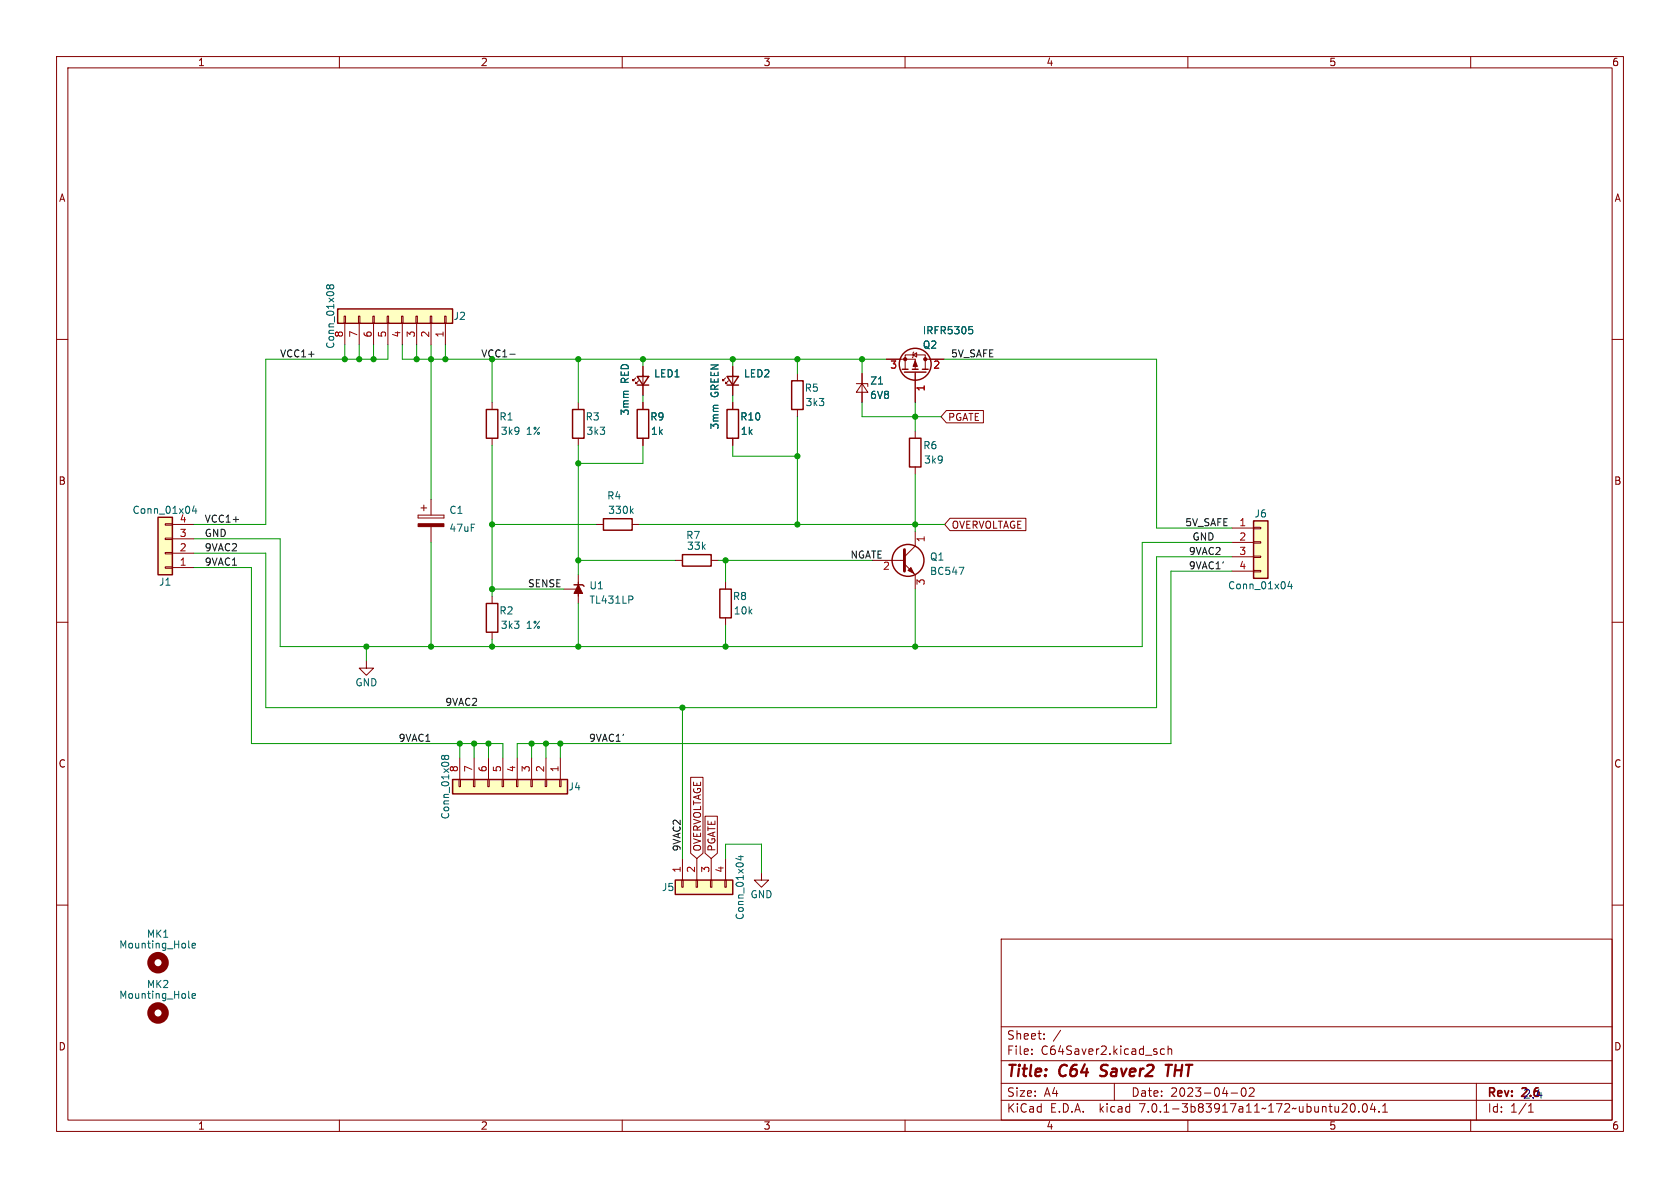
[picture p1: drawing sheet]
<svg xmlns="http://www.w3.org/2000/svg" width="297mm" height="210mm" viewBox="0 0 297 210" stroke-linecap="round" stroke-linejoin="round" font-family="sans-serif">
<g fill="none" stroke="#840000" stroke-width=".18">
<path d="M10 10h277v190h-277zM12 12h273v186h-273zM60 10v2M110 10v2M160 10v2M210 10v2M260 10v2M10 60h2M60.8 55.9h.3v1.3h-.3zM61 57.2v3.8M63.4 55.9h.2v1.3h-.2zM63.5 57.2v3.8"/>
<path d="M65.9 55.9h.3v1.3h-.3zM66 57.2v3.8M68.5 55.9h.2v1.3h-.2zM68.6 57.2v3.8M71 55.9h.2v1.3h-.2zM71.1 57.2v3.8M73.5 55.9h.3v1.3h-.3zM73.7 57.2v3.8M76.1 55.9h.2v1.3h-.2zM76.2 57.2v3.8M78.6 55.9h.3v1.3h-.3zM78.7 57.2v3.8"/>
<path d="M285 60h2M87 71.1v1.3M87 77.5v1.2M102.2 71.1v1.3M102.2 77.5v1.2M112.4 66.8l-.5 .5v-.2v.2h.2M112.9 67.3l-.5 .5v-.2v.2h.2M113.7 64.8v5.1M113.7 71.1v1.3M113.7 77.5v1.2M128.3 66.8l-.5 .5v-.2v.2h.2M128.8 67.3l-.5 .5v-.2v.2h.2"/>
<path d="M129.5 64.8v5.1M129.5 71.1v1.3M129.5 77.5v1.2M141 66v1.3M141 72.4v1.3M151.4 67.8h2v.5M152.4 67.8l1 1.5h-2zM152.4 66v5.1M156.7 63.5h5.1v1.8M161.4 62.7l.7-.3v.7zM161.5 62.2l-.1 .2v.7l-.1 .1M161.8 65.8v.2"/>
<path d="M161.8 66v5.1M161.8 76.2v1.3M163.6 63.5v-.8h-3.6v2.6M163.6 63.5v1.8M163.6 63.5h3.3M167.3 72.6h6.6v2.1h-6.6l-.9-1zM29.2 92.6h1.3v.2h-1.3zM29.2 95.1h1.3v.3h-1.3zM29.2 97.7h1.3v.2h-1.3zM30.5 92.7h3.8M30.5 97.8h3.8M30.5 95.3h3.8"/>
<path d="M73.9 91.1v.5zM73.9 91.6h4.6zM73.9 91.1h4.6zM74.4 89.8h1M74.9 89.3v1M76.2 88.3v2.8M76.2 93.1v2.8M78.5 91.1v.5zM105.4 92.7h1.3M111.8 92.7h1.2M119.4 99.1h1.2M125.7 99.1h1.3"/>
<path d="M154.2 99.1h5.7M159.9 99.7l1.9 1.9v2.5M161.8 82.6v1.2M161.8 94v2.5l-1.9 1.9M167.9 91.6h13.5v2.2h-13.5l-.9-1.1zM217.8 93.3h3.8M217.8 95.9h3.8M217.8 98.4h3.8M221.6 98.3h1.3v.3h-1.3zM221.6 95.8h1.3v.2h-1.3zM221.6 93.2h1.3v.3h-1.3zM10 110h2"/>
<path d="M29.2 100.2h1.3v.3h-1.3zM30.5 100.3h3.8M64.8 116.8v1.3h1.2l-1.2 1.3-1.3-1.3h1.3M87 105.4v1.3M87 111.8v1.2M99.7 104.1h2.5M102.2 102.9v2.5M102.2 101.6v5.1M128.3 102.9v1.2M128.3 109.2v1.3M217.8 101h3.8M221.6 100.8h1.3v.3h-1.3z"/>
<path d="M285 110h2M81.2 137.8h.2v1.3h-.2zM81.3 134v3.8M83.7 137.8h.2v1.3h-.2zM83.8 134v3.8M86.2 137.8h.3v1.3h-.3zM86.4 134v3.8M88.8 137.8h.2v1.3h-.2zM88.9 134v3.8M91.3 137.8h.3v1.3h-.3zM91.4 134v3.8M93.9 137.8h.2v1.3h-.2z"/>
<path d="M94 134v3.8M96.4 137.8h.2v1.3h-.2zM96.5 134v3.8M98.9 137.8h.3v1.3h-.3zM99.1 134v3.8M122.1 137.4h2.2v13.4l-1.1 1-1.1-1zM10 160h2M120.5 155.6h.3v1.2h-.3zM120.6 151.8v3.8M123.1 155.6h.2v1.2h-.2zM123.2 151.8v3.8M124.6 144.3h2.2v6.5l-1.1 1-1.1-1z"/>
<path d="M125.6 155.6h.3v1.2h-.3zM125.7 151.8v3.8M128.1 155.6h.3v1.2h-.3zM128.3 151.8v3.8M134.6 154.3v1.3h1.3l-1.3 1.2-1.3-1.2h1.3M285 160h2M177 166h108v32h-108zM60 198v2M110 198v2M160 198v2M177 194.5h108M177 191.5h108"/>
<path d="M177 187.5h108M177 181.5h108M182.4 186.3v.1M182.4 185.5v.1M184.6 183.6v.1M184.6 182.8v.1M197 191.5v3M205.9 185.5l-.5-.1-.3 .3v.4l.2 .2h.6M206.5 185.5l.2-.1 .4 .1v.9M206.5 184.9v1.5M210 198v2M217.6 193.2h1.2"/>
<path d="M219.6 192.4l.2-.1a.81 .81 0 0 1 .6 .6 .81 .81 0 0 1-.3 .8l-.2 .1a.81 .81 0 0 1-.6-.6 .81 .81 0 0 1 .3-.8zM220.9 192.4l.5-.1 .2 .1 .1 .3-.9 1.1h.9M237.2 196.6h.9M238.1 195.2v.5M238.9 195.2l.2-.1a.81 .81 0 0 1 .6 .6 .81 .81 0 0 1-.3 .8l-.2 .1a.81 .81 0 0 1-.6-.6 .81 .81 0 0 1 .3-.8zM240.2 196.5v.1M241.1 195.2l.1-.1a.81 .81 0 0 1 .6 .6 .81 .81 0 0 1-.3 .8l-.1 .1a.81 .81 0 0 1-.6-.6 .81 .81 0 0 1 .3-.8zM242.6 195l-.3 1.1h.9M243 195.6v1M243.8 196.5v.1M244.4 196.6h.9M244.4 195.5l.5-.4v1.5"/>
<path d="M260 198v2M261 191.5v6.5M270.2 196.6h.9M270.2 195.5l.4-.4v1.5"/>
</g>
<path d="M194.5 190.1l.2 .1M206.1 188.2h1.1M206.6 188.2l-.2 2" fill="none" stroke="#840000" stroke-width=".4"/>
<g fill="none" stroke="#840000" stroke-width=".25">
<path d="M59.7 54.6h20.3v2.6h-20.3zM86 72.4h2v5.1h-2zM101.2 72.4h2.1v5.1h-2.1zM112.6 72.4h2.1v5.1h-2.1zM112.6 66.5h2.1l-1 1.6zM112.6 68.1h2.1M128.5 72.4h2.1v5.1h-2.1zM128.5 66.5h2.1l-1.1 1.6zM128.5 68.1h2.1M140 67.3h2v5.1h-2zM159.5 65.3h1M159.9 65.8h3.8"/>
<path d="M160.8 77.5h2v5.1h-2zM161.3 65.3h1M163.1 65.3h1M27.9 91.4h2.6v10.2h-2.6zM106.7 91.7h5.1v2h-5.1zM120.6 98h5.1v2.1h-5.1zM221.6 92.1h2.6v10.1h-2.6zM86 106.7h2v5.1h-2zM101.5 103.4h1.5l.3 .2M127.3 104.1h2v5.1h-2zM80 137.8h20.3v2.5h-20.3zM119.4 155.6h10.1v2.5h-10.1z"/>
<circle cx="161.8" cy="64.4" r="2.82"/>
<circle cx="160.5" cy="99.1" r="2.82"/>
</g>
<g fill="#840000" stroke="#840000" stroke-width=".18">
<path d="M161.8 63.8l.4 1h-.8z"/>
<path d="M160.5 100.8l.5-.5 .5 1z"/>
<path d="M73.9 92.6h4.6v.5h-4.6z"/>
<path d="M102.2 103.4l.8 1.5h-1.5z"/>
<circle cx="160" cy="63.5" r=".28"/>
<circle cx="163.6" cy="63.5" r=".28"/>
</g>
<g fill="none" stroke="#006464" stroke-width=".18">
<path d="M58.3 50.6l-.3-.3-.3 .3v.2l.3 .3 .3-.3M58.3 50.6l.2-.3h.3l.2 .3v.2l-.2 .3h-.3l-.2-.3M58.3 50.6v.2M171.3 57.7h.6M171.4 58.2h.3l.3 .3-.2 .4-.4 .1M34.3 89.4l-.3 .9h.8M34.6 89.9v.9M111.6 90.3l.3 .5M111.9 89.9l-.4 .5M111.8 105.5v.4M169.5 100.3h.9l-.5 1.3M228 102.8l-.3 .9h.8"/>
<path d="M228.3 103.2v.9M78.6 133.8l-.2-.3-.3 .3v.3l.2 .2 .3-.3M78.6 133.8l.2-.3 .4 .1 .1 .2v.2l-.2 .3h-.3l-.2-.3M78.6 133.8v.2M130.6 151.4h.8M131 151.3v.7l-.9-.3M33.4 167.5l.1 .1M33.4 176.4l.1 .1M34 167.2l.6-.2-.1-.2-.4-.1-.1 .2v.6h.5M34 176.1l.6-.2-.1-.2-.4-.1-.1 .2v.6h.5"/>
</g>
<path d="M159.9 97.2v3.8" fill="none" stroke="#840000" stroke-width=".51"/>
<g fill="none" stroke="#840000" stroke-width="1.3">
<circle cx="27.9" cy="179.1" r="1.27"/>
<circle cx="27.9" cy="170.2" r="1.27"/>
</g>
<g fill="#ffffc2" stroke="#ffffc2" stroke-width=".18">
<path d="M80 137.8h20.3v2.5h-20.3z"/>
<path d="M27.9 91.4h2.6v10.2h-2.6z"/>
<path d="M59.7 54.6h20.3v2.6h-20.3z"/>
<path d="M119.4 155.6h10.1v2.5h-10.1z"/>
<path d="M221.6 92.1h2.6v10.1h-2.6z"/>
</g>
<path d="M90.1 62.6h1" fill="none" stroke="#0f0f0f" stroke-width=".18"/>
<g fill="none" stroke="#009600" stroke-width=".18">
<path d="M61 61v2.5M63.5 61v2.5M66 61v2.5M68.6 61v2.5h-21.6v29.2h-12.7M71.1 61v2.5h85.6M73.7 61v2.5M76.2 61v27.3M78.7 61v2.5M87 63.5v7.6M87 78.7v26.7M102.2 63.5v7.6M102.2 78.7v22.9"/>
<path d="M113.7 63.5v1.3M113.7 69.9v1.2M113.7 78.7v3.2h-11.5M129.5 78.7v1.9h11.5M129.5 63.5v1.3M129.5 69.9v1.2M141 63.5v2.5M141 73.7v19M152.4 71.1v2.6h14M152.4 63.5v2.5M161.8 71.1v5.1M166.9 63.5h37.6v29.8h13.3"/>
<path d="M34.3 97.8h12.7v27.3h157.5v-26.7h13.3M34.3 95.3h15.2v19h152.4v-18.4h15.9M76.2 95.9v18.4M87 92.7h18.4M102.2 99.1h17.2M113 92.7h54M127 99.1h27.2M128.3 99.1v3.8M161.8 83.8v10.2M34.3 100.3h10.1v31.1h44.5v2.6M64.8 114.3v2.5M87 113v1.3"/>
<path d="M87 104.1h12.7M102.2 106.7v7.6M128.3 110.5v3.8M161.8 104.1v10.2M217.8 101h-10.8v30.4h-115.6v2.6M81.3 131.4v2.6M83.8 131.4v2.6M86.4 131.4v2.6M94 131.4v2.6M96.5 131.4v2.6M99.1 131.4v2.6M120.6 125.1v26.7"/>
<path d="M128.3 151.8v-2.6h6.3v5.1"/>
</g>
<g fill="#009600" stroke="#009600" stroke-width=".18">
<circle cx="128.3" cy="114.3" r=".46"/>
<circle cx="128.3" cy="99.1" r=".46"/>
<circle cx="81.3" cy="131.4" r=".46"/>
<circle cx="83.8" cy="131.4" r=".46"/>
<circle cx="86.4" cy="131.4" r=".46"/>
<circle cx="102.2" cy="99.1" r=".46"/>
<circle cx="87" cy="104.1" r=".46"/>
<circle cx="96.5" cy="131.4" r=".46"/>
<circle cx="94" cy="131.4" r=".46"/>
<circle cx="99.1" cy="131.4" r=".46"/>
<circle cx="102.2" cy="114.3" r=".46"/>
<circle cx="66" cy="63.5" r=".46"/>
<circle cx="78.7" cy="63.5" r=".46"/>
<circle cx="87" cy="63.5" r=".46"/>
<circle cx="73.7" cy="63.5" r=".46"/>
<circle cx="76.2" cy="63.5" r=".46"/>
<circle cx="87" cy="92.7" r=".46"/>
<circle cx="102.2" cy="63.5" r=".46"/>
<circle cx="113.7" cy="63.5" r=".46"/>
<circle cx="141" cy="80.6" r=".46"/>
<circle cx="141" cy="92.7" r=".46"/>
<circle cx="152.4" cy="63.5" r=".46"/>
<circle cx="129.5" cy="63.5" r=".46"/>
<circle cx="102.2" cy="81.9" r=".46"/>
<circle cx="141" cy="63.5" r=".46"/>
<circle cx="161.8" cy="114.3" r=".46"/>
<circle cx="161.8" cy="92.7" r=".46"/>
<circle cx="76.2" cy="114.3" r=".46"/>
<circle cx="87" cy="114.3" r=".46"/>
<circle cx="63.5" cy="63.5" r=".46"/>
<circle cx="61" cy="63.5" r=".46"/>
<circle cx="64.8" cy="114.3" r=".46"/>
<circle cx="161.8" cy="73.7" r=".46"/>
<circle cx="120.6" cy="125.1" r=".46"/>
</g>
<g font-size="2.8" fill="#840000">
<text x="178" y="190.8">Title:</text>
<text x="187.4" y="190.8">C64</text>
<text x="195.3" y="190.8">Saver2</text>
<text x="207.4" y="190.8">THT</text>
</g>
<g font-size="2.1" fill="#840000">
<text x="178" y="183.9">Sheet:</text>
<text x="186.2" y="183.9">/</text>
<text x="178" y="186.6">File:</text>
<text x="184" y="186.6">C64Saver2.kicad_sch</text>
<text x="178" y="196.8">KiCad</text>
<text x="178" y="194">Size:</text>
<text x="184.6" y="194">A4</text>
<text x="185.7" y="196.8">E.D.A.</text>
<text x="194.4" y="196.8">kicad</text>
<text x="200" y="194">Date:</text>
<text x="201.5" y="196.8">7.0.1-3b83917a11~172~ubuntu20.04.1</text>
<text x="206.9" y="194">2023-04-02</text>
<text x="263" y="194.2">Rev:</text>
<text x="263" y="196.8">Id:</text>
<text x="267" y="196.8">1/1</text>
</g>
<text font-size="2.1" fill="#0000c2" x="269.2" y="194.3">2.4</text>
<g font-size="1.8" fill="#840000">
<text x="35" y="11.8">1</text>
<text x="85" y="11.8">2</text>
<text x="135" y="11.8">3</text>
<text x="185" y="11.8">4</text>
<text x="235" y="11.8">5</text>
<text x="285" y="11.8">6</text>
<text x="10.4" y="35.8">A</text>
<text x="285.4" y="35.8">A</text>
<text x="10.3" y="85.8">B</text>
<text x="285.3" y="85.8">B</text>
<text x="10.3" y="135.8">C</text>
<text x="285.3" y="135.8">C</text>
<text x="10.3" y="185.8">D</text>
<text x="285.3" y="185.8">D</text>
<text x="35" y="199.8">1</text>
<text x="85" y="199.8">2</text>
<text x="135" y="199.8">3</text>
<text x="185" y="199.8">4</text>
<text x="235" y="199.8">5</text>
<text x="285" y="199.8">6</text>
</g>
<g font-size="1.8" fill="#006464">
<text x="60.7" y="59.7" transform="rotate(-90 60.7 59.7)">8</text>
<text x="80.1" y="56.7">J2</text>
<text x="163.1" y="59.2">IRFR5305</text>
<text x="59.2" y="61.7" transform="rotate(-90 59.2 61.7)">Conn_01x08</text>
<text x="163.1" y="61.8">Q2</text>
<text x="111.3" y="67.8" transform="rotate(-90 111.3 67.8)">RED</text>
<text x="115.6" y="66.9">LED1</text>
<text x="127.2" y="70.3" transform="rotate(-90 127.2 70.3)">GREEN</text>
<text x="131.5" y="66.9">LED2</text>
<text x="142.2" y="69.4">R5</text>
<text x="142.4" y="71.9">3k3</text>
<text x="153.8" y="70.7">6V8</text>
<text x="153.8" y="68.1">Z1</text>
<text x="88.2" y="74.5">R1</text>
<text x="88.5" y="77">3k9</text>
<text x="93" y="77">1%</text>
<text x="103.5" y="74.5">R3</text>
<text x="103.6" y="77">3k3</text>
<text x="111.3" y="73.5" transform="rotate(-90 111.3 73.5)">3mm</text>
<text x="114.9" y="74.5">R9</text>
<text x="115" y="77">1k</text>
<text x="127.2" y="76" transform="rotate(-90 127.2 76)">3mm</text>
<text x="130.8" y="74.5">R10</text>
<text x="130.9" y="77">1k</text>
<text x="163.2" y="79.6">R6</text>
<text x="163.3" y="82.1">3k9</text>
<text x="107.3" y="88.5">R4</text>
<text x="23.4" y="91">Conn_01x04</text>
<text x="31.7" y="92.5">4</text>
<text x="79.4" y="91">C1</text>
<text x="79.4" y="94.2">47uF</text>
<text x="107.5" y="91">330k</text>
<text x="121.3" y="95.4">R7</text>
<text x="221.7" y="91.6">J6</text>
<text x="121.4" y="97.3">33k</text>
<text x="164.3" y="99.3">Q1</text>
<text x="164.3" y="101.8">BC547</text>
<text x="28.1" y="103.7">J1</text>
<text x="104.1" y="104.3">U1</text>
<text x="104.1" y="106.9">TL431LP</text>
<text x="129.5" y="106.2">R8</text>
<text x="217" y="104.3">Conn_01x04</text>
<text x="88.2" y="108.8">R2</text>
<text x="88.5" y="111.3">3k3</text>
<text x="93" y="111.3">1%</text>
<text x="129.7" y="108.8">10k</text>
<text x="62.8" y="121.5">GND</text>
<text x="81" y="136.6" transform="rotate(-90 81 136.6)">8</text>
<text x="100.4" y="139.9">J4</text>
<text x="79.6" y="144.9" transform="rotate(-90 79.6 144.9)">Conn_01x08</text>
<text x="117" y="157.7">J5</text>
<text x="132.6" y="158.9">GND</text>
<text x="21" y="167.8">Mounting_Hole</text>
<text x="25.9" y="165.9">MK1</text>
<text x="131.6" y="162.7" transform="rotate(-90 131.6 162.7)">Conn_01x04</text>
<text x="21" y="176.7">Mounting_Hole</text>
<text x="25.9" y="174.8">MK2</text>
</g>
<g font-size="1.8" fill="#a90000">
<text x="63.2" y="59.7" transform="rotate(-90 63.2 59.7)">7</text>
<text x="65.8" y="59.7" transform="rotate(-90 65.8 59.7)">6</text>
<text x="68.3" y="59.7" transform="rotate(-90 68.3 59.7)">5</text>
<text x="70.9" y="59.7" transform="rotate(-90 70.9 59.7)">4</text>
<text x="73.4" y="59.7" transform="rotate(-90 73.4 59.7)">3</text>
<text x="75.9" y="59.7" transform="rotate(-90 75.9 59.7)">2</text>
<text x="78.5" y="59.7" transform="rotate(-90 78.5 59.7)">1</text>
<text x="157.3" y="65.4">3</text>
<text x="164.9" y="65.4">2</text>
<text x="163.7" y="69.2" transform="rotate(-90 163.7 69.2)">1</text>
<text x="31.7" y="95">3</text>
<text x="163.7" y="95.9" transform="rotate(-90 163.7 95.9)">1</text>
<text x="219" y="93.1">1</text>
<text x="219" y="95.6">2</text>
<text x="31.7" y="100.1">1</text>
<text x="31.7" y="97.5">2</text>
<text x="156" y="101">2</text>
<text x="219" y="98.2">3</text>
<text x="219" y="100.7">4</text>
<text x="163.7" y="103.5" transform="rotate(-90 163.7 103.5)">3</text>
<text x="83.6" y="136.6" transform="rotate(-90 83.6 136.6)">7</text>
<text x="86.1" y="136.6" transform="rotate(-90 86.1 136.6)">6</text>
<text x="88.6" y="136.6" transform="rotate(-90 88.6 136.6)">5</text>
<text x="91.2" y="136.6" transform="rotate(-90 91.2 136.6)">4</text>
<text x="93.7" y="136.6" transform="rotate(-90 93.7 136.6)">3</text>
<text x="96.3" y="136.6" transform="rotate(-90 96.3 136.6)">2</text>
<text x="98.8" y="136.6" transform="rotate(-90 98.8 136.6)">1</text>
<text x="120.4" y="154.3" transform="rotate(-90 120.4 154.3)">1</text>
<text x="122.9" y="154.3" transform="rotate(-90 122.9 154.3)">2</text>
<text x="125.5" y="154.3" transform="rotate(-90 125.5 154.3)">3</text>
<text x="128" y="154.3" transform="rotate(-90 128 154.3)">4</text>
</g>
<g font-size="1.8" fill="#0f0f0f">
<text x="36.2" y="95">GND</text>
<text x="210.8" y="95.6">GND</text>
<text x="36.2" y="100.1">9VAC1</text>
<text x="36.2" y="97.5">9VAC2</text>
</g>
<g font-size="1.7" fill="#0f0f0f">
<text x="49.5" y="63.2">VCC1+</text>
<text x="85.1" y="63.2">VCC1-</text>
<text x="168.1" y="63.2">5V_SAFE</text>
<text x="36.2" y="92.5">VCC1+</text>
<text x="209.5" y="93.1">5V_SAFE</text>
<text x="150.4" y="98.8">NGATE</text>
<text x="210.2" y="98.2">9VAC2</text>
<text x="210.2" y="100.7">9VAC1'</text>
<text x="93.3" y="103.9">SENSE</text>
<text x="78.7" y="124.8">9VAC2</text>
<text x="70.5" y="131.2">9VAC1</text>
<text x="104.1" y="131.2">9VAC1'</text>
<text x="120.4" y="150.5" transform="rotate(-90 120.4 150.5)">9VAC2</text>
</g>
<g font-size="1.7" fill="#840000">
<text x="167.6" y="74.6">PGATE</text>
<text x="168.2" y="93.6">OVERVOLTAGE</text>
<text x="124.1" y="150.5" transform="rotate(-90 124.1 150.5)">OVERVOLTAGE</text>
<text x="126.6" y="150.5" transform="rotate(-90 126.6 150.5)">PGATE</text>
</g>
</svg>
